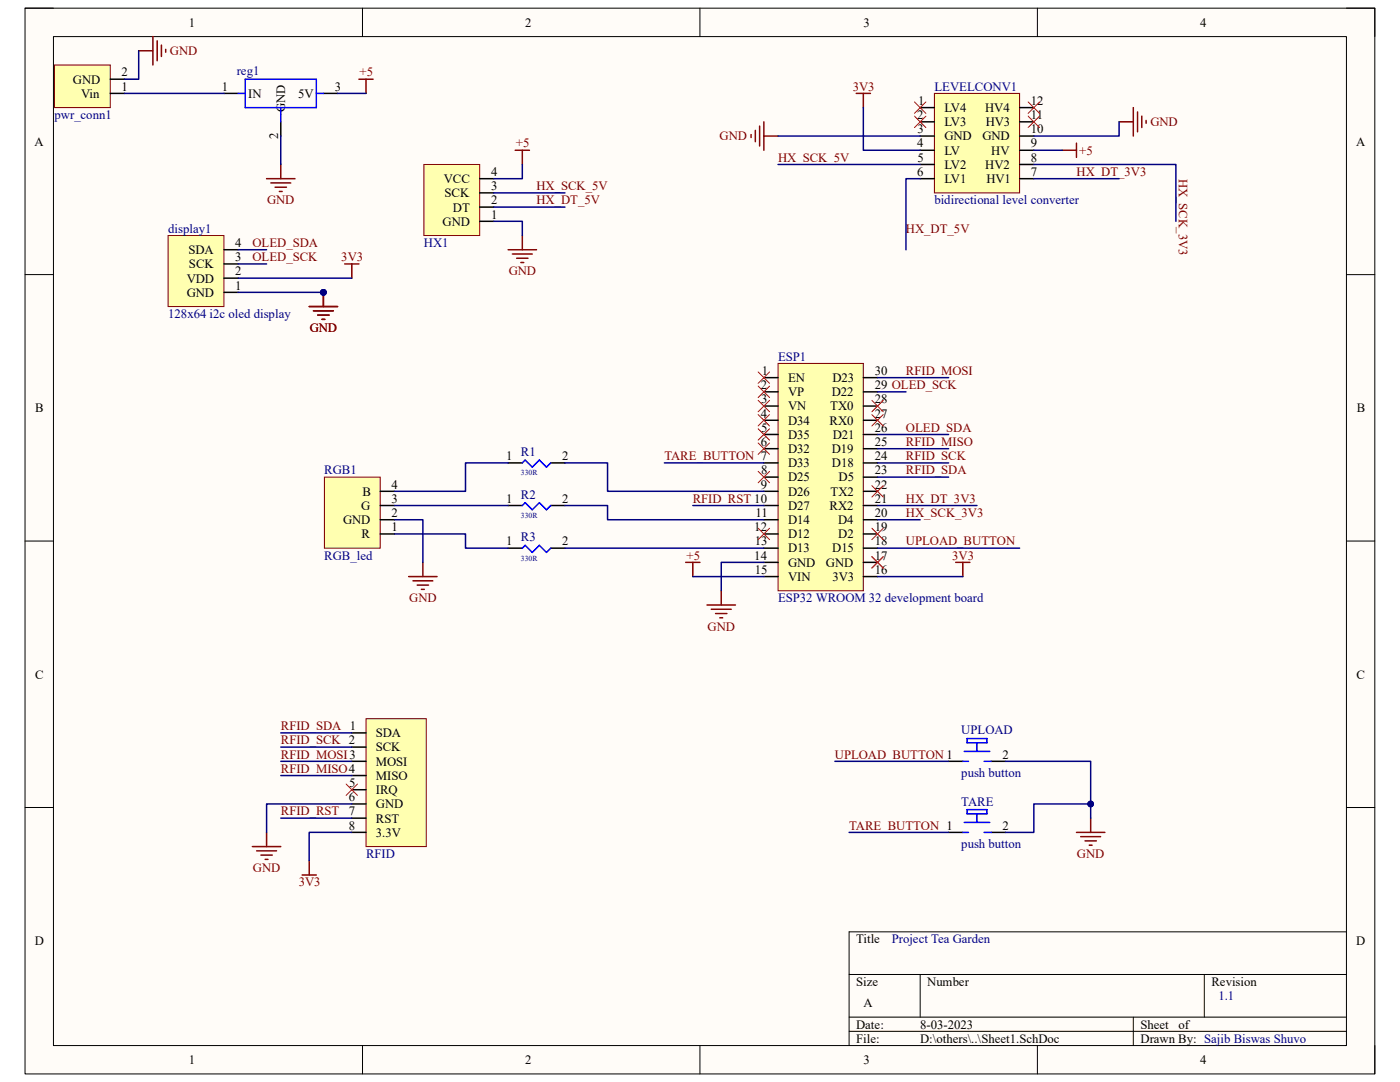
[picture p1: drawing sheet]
<svg xmlns="http://www.w3.org/2000/svg" width="279mm" height="216mm" viewBox="0 0 279 216" stroke-linecap="round" stroke-linejoin="round" font-family="sans-serif">
<path d="M5 1.6h269.4v212.7h-269.4z" fill-rule="evenodd" fill="#fffcf8"/>
<path d="M5 1.6h269.4v212.7h-269.4z" fill="none" stroke="#000" stroke-width=".2"/>
<path d="M10.7 7.3h258v201.3h-258z" fill-rule="evenodd" fill="#fffcf8"/>
<g fill="none" stroke="#000" stroke-width=".2">
<path d="M5 1.6h5.7M10.7 7.3h258v201.3h-258zM72.3 1.6v5.7M139.7 1.6v5.7M207 1.6v5.7M268.7 1.6h5.7v5.7M5 54.8h5.7M268.7 54.8h5.7M5 108h5.7M268.7 108h5.7M5 161.1h5.7M268.7 161.1h5.7"/>
<path d="M169.5 194.4h99.2M183.6 194.4v8.6M240.3 194.4v8.6M268.7 185.9h-99.2v22.7M72.3 208.6v5.7M139.7 208.6v5.7M169.5 203h99.2M169.5 205.8h99.2M207 208.6v5.7M226.2 203v5.6M274.4 208.6v5.7"/>
</g>
<path d="M155.3 72.5h17v45.4h-17z" fill-rule="evenodd" fill="#ffffb0"/>
<path d="M155.3 72.5h17v45.4h-17z" fill="none" stroke="#800000" stroke-width=".2"/>
<g fill="none" stroke="#000" stroke-width=".3">
<path d="M152.4 75.4h2.9M152.4 78.2h2.9M172.3 75.4h2.8M172.3 78.2h2.8M101.4 92.4h2.8M109.9 92.4h2.8M152.4 81h2.9M152.4 83.9h2.9M152.4 86.7h2.9M152.4 89.5h2.9M152.4 92.4h2.9M152.4 95.2h2.9"/>
<path d="M152.4 98h2.9M172.3 81h2.8M172.3 83.9h2.8M172.3 86.7h2.8M172.3 92.4h2.8M172.3 95.2h2.8M172.3 98h2.8M172.3 89.5h2.8M101.4 100.9h2.8M101.4 109.4h2.8M109.9 100.9h2.8M109.9 109.4h2.8"/>
<path d="M152.4 100.9h2.9M152.4 103.7h2.9M152.4 106.5h2.9M152.4 109.4h2.9M152.4 112.2h2.9M152.4 115.1h2.9M172.3 100.9h2.8M172.3 103.7h2.8M172.3 106.5h2.8M172.3 109.4h2.8M172.3 112.2h2.8M172.3 115.1h2.8"/>
</g>
<path d="M174 111.1l2.3 2.2M176.3 111.1l-2.3 2.2" fill="none" stroke="#f00" stroke-width=".2"/>
<path d="M136.8 112.2h2.9M138.3 112.2v2.9M143.9 117.9v2.8M190.7 112.2h2.9M192.2 112.2v2.9M141.1 120.7h5.7M142 121.6h3.9M142.8 122.4h2.3M143.7 123.3h.5" fill="none" stroke="#800000" stroke-width=".3"/>
<path d="M104.2 92.4l.6-.6 1.4 1.4 1.4-1.4 1.5 1.4 .8-.8M104.2 109.4l.6-.6 1.4 1.4 1.4-1.4 1.5 1.4 .8-.8M104.2 100.9l.6-.6 1.4 1.4 1.4-1.4 1.5 1.4 .8-.8" fill="none" stroke="#00f" stroke-width=".3"/>
<path d="M64.7 95.2h11.2v14.2h-11.2z" fill-rule="evenodd" fill="#ffffb0"/>
<path d="M64.7 95.2h11.2v14.2h-11.2z" fill="none" stroke="#800000" stroke-width=".2"/>
<path d="M75.9 98h2.8M75.9 106.5h2.8M75.9 103.7h2.8M75.9 100.9h2.8" fill="none" stroke="#000" stroke-width=".3"/>
<path d="M81.6 115.1h5.6M82.4 115.9h4M83.3 116.8h2.2M84.1 117.6h.6M84.4 112.2v2.9" fill="none" stroke="#800000" stroke-width=".3"/>
<path d="M33.5 47h11.2v14.2h-11.2z" fill-rule="evenodd" fill="#ffffb0"/>
<path d="M33.5 47h11.2v14.2h-11.2z" fill="none" stroke="#800000" stroke-width=".2"/>
<path d="M44.7 58.3h2.8M44.7 55.5h2.8M44.7 52.7h2.8M44.7 49.8h2.8" fill="none" stroke="#000" stroke-width=".3"/>
<path d="M64.5 58.3v2.9M68.8 52.7h2.8M70.2 52.7v2.8M61.7 61.2h5.7M62.6 62h3.9M63.4 62.9h2.3M64.3 63.7h.5" fill="none" stroke="#800000" stroke-width=".3"/>
<circle cx="64.5" cy="58.3" r=".57" fill="#000080"/>
<circle cx="64.5" cy="58.3" r=".57" fill="none" stroke="#000080" stroke-width=".2"/>
<path d="M64.5 58.3v2.9M61.7 61.2h5.7M62.6 62h3.9M63.4 62.9h2.3M64.3 63.7h.5" fill="none" stroke="#800000" stroke-width=".3"/>
<circle cx="64.5" cy="58.3" r=".57" fill="#000080"/>
<circle cx="64.5" cy="58.3" r=".57" fill="none" stroke="#000080" stroke-width=".2"/>
<path d="M44.7 18.6h2.8M64.5 18.6h2.9M56 24.3v2.8" fill="none" stroke="#000" stroke-width=".3"/>
<path d="M47.5 18.6h1.4M48.9 15.8h14.2v5.7h-14.2zM63.1 18.6h1.4M56 21.5v2.8" fill="none" stroke="#00f" stroke-width=".3"/>
<path d="M71.6 15.8h2.9M73 15.8v2.8M53.2 35.7h5.7M54 36.5h4M54.9 37.4h2.3M55.8 38.2h.5M56 32.8v2.9" fill="none" stroke="#800000" stroke-width=".3"/>
<path d="M84.6 32.8h11.1v14.2h-11.1z" fill-rule="evenodd" fill="#ffffb0"/>
<path d="M84.6 32.8h11.1v14.2h-11.1z" fill="none" stroke="#800000" stroke-width=".2"/>
<path d="M95.7 38.5h2.9M95.7 35.7h2.9M95.7 44.2h2.9M95.7 41.3h2.9" fill="none" stroke="#000" stroke-width=".3"/>
<path d="M102.8 30h2.9M104.2 30v2.8M101.4 49.8h5.7M102.3 50.7h3.9M103.1 51.5h2.3M104 52.4h.5M104.2 47v2.8" fill="none" stroke="#800000" stroke-width=".3"/>
<path d="M186.5 18.6h17v19.9h-17z" fill-rule="evenodd" fill="#ffffb0"/>
<path d="M186.5 18.6h17v19.9h-17z" fill="none" stroke="#800000" stroke-width=".2"/>
<path d="M183.6 21.5h2.9M183.6 24.3h2.9M183.6 27.1h2.9M183.6 30h2.9M183.6 32.8h2.9M183.6 35.7h2.9M203.5 21.5h2.8M203.5 24.3h2.8M203.5 27.1h2.8M203.5 30h2.8M203.5 32.8h2.8M203.5 35.7h2.8" fill="none" stroke="#000" stroke-width=".3"/>
<path d="M170.9 18.6h2.8M172.3 18.6v2.9M149.9 26.9v.5M150.7 26v2.3M151.6 25.2v3.9M152.4 24.3v5.7M152.4 27.1h2.9M212 30h2.8M214.8 28.6v2.8" fill="none" stroke="#800000" stroke-width=".3"/>
<path d="M73.1 143.4h12v25.5h-12z" fill-rule="evenodd" fill="#ffffb0"/>
<path d="M73.1 143.4h12v25.5h-12z" fill="none" stroke="#800000" stroke-width=".2"/>
<path d="M70.2 146.2h2.9M70.2 149.1h2.9M70.2 151.9h2.9M70.2 154.7h2.9M70.2 157.6h2.9M189.3 151.9h2.9M197.8 151.9h2.8M70.2 160.4h2.9M70.2 163.3h2.9M70.2 166.1h2.9M189.3 166.1h2.9M197.8 166.1h2.8" fill="none" stroke="#000" stroke-width=".3"/>
<path d="M50.4 168.9h5.6M51.2 169.8h4M52.1 170.6h2.2M52.9 171.5h.6M53.2 166.1v2.8M60.3 174.6h2.8M61.7 171.8v2.8M214.8 166.1h5.7M215.7 166.9h3.9M216.5 167.8h2.3M217.4 168.6h.6M217.7 163.3v2.8" fill="none" stroke="#800000" stroke-width=".3"/>
<path d="M192.2 151.9h1.1M192.4 149.9h5.1M193 147.4h4v.8h-4zM195 148.2v1.7M196.4 151.9h1.4M192.2 166.1h1.1M192.4 164.1h5.1M193 161.6h4v.8h-4zM195 162.4v1.7M196.4 166.1h1.4" fill="none" stroke="#00f" stroke-width=".3"/>
<g fill="none" stroke="#f00" stroke-width=".2">
<path d="M182.5 20.3l2.3 2.3M182.5 23.2l2.3 2.2M184.8 20.3l-2.3 2.3M184.8 23.2l-2.3 2.2M205.2 20.3l2.3 2.3M205.2 23.2l2.3 2.2M207.5 23.2l-2.3 2.2M207.5 20.3l-2.3 2.3M151.3 74.2l2.3 2.3M151.3 77.1l2.3 2.2M151.3 79.9l2.3 2.3M153.6 74.2l-2.3 2.3"/>
<path d="M153.6 77.1l-2.3 2.2M153.6 79.9l-2.3 2.3M174 79.9l2.3 2.3M176.3 79.9l-2.3 2.3M151.3 82.7l2.3 2.3M151.3 85.6l2.3 2.2M151.3 88.4l2.3 2.3M151.3 94.1l2.3 2.2M153.6 82.7l-2.3 2.3M153.6 85.6l-2.3 2.2M153.6 88.4l-2.3 2.3M153.6 94.1l-2.3 2.2"/>
<path d="M174 96.9l2.3 2.3M176.3 96.9l-2.3 2.3M151.3 105.4l2.3 2.3M153.6 105.4l-2.3 2.3M174 105.4l2.3 2.3M174 111.1l2.3 2.2M176.3 105.4l-2.3 2.3M176.3 111.1l-2.3 2.2M69.1 156.4l2.2 2.3M71.3 156.4l-2.2 2.3"/>
</g>
<path d="M10.9 13h11.1v8.5h-11.1z" fill-rule="evenodd" fill="#ffffb0"/>
<path d="M10.9 13h11.1v8.5h-11.1z" fill="none" stroke="#800000" stroke-width=".2"/>
<path d="M22 18.6h2.8M22 15.8h2.8" fill="none" stroke="#000" stroke-width=".3"/>
<path d="M47.5 55.5h22.7M47.5 58.3h17M78.7 103.7h5.7v8.5M138.3 115.1h14.1M152.4 112.2h-8.5v5.7M175.1 115.1h17.1" fill="none" stroke="#000080" stroke-width=".3"/>
<circle cx="64.5" cy="58.3" r=".57" fill="#000080"/>
<circle cx="64.5" cy="58.3" r=".57" fill="none" stroke="#000080" stroke-width=".2"/>
<g fill="none" stroke="#000080" stroke-width=".3">
<path d="M67.4 18.6h5.6M56 27.1v5.7M98.6 38.5h14.1M104.2 32.8v2.9h-5.6M155.3 27.1h28.3M155.3 32.8h28.3M172.3 21.5v8.5h11.3M183.6 35.7h-2.8v14.1M206.3 32.8h28.4v11.4M206.3 30h5.7M206.3 35.7h17M47.5 49.8h5.7"/>
<path d="M47.5 52.7h5.7M98.6 44.2h5.6v2.8M98.6 41.3h14.1M175.1 78.2h5.7M175.1 75.4h14.2M175.1 86.7h14.2M175.1 95.2h14.2M175.1 89.5h14.2M138.3 100.9h14.1M175.1 103.7h8.5M175.1 100.9h19.9M56 154.7h14.2"/>
<path d="M56 151.9h14.2M56 149.1h14.2M56 146.2h14.2M56 163.3h14.2M70.2 166.1h-8.5v5.7M70.2 160.4h-17v5.7M217.7 160.4h-11.4v5.7h-5.7"/>
</g>
<circle cx="217.7" cy="160.4" r=".57" fill="#000080"/>
<circle cx="217.7" cy="160.4" r=".57" fill="none" stroke="#000080" stroke-width=".2"/>
<path d="M101.4 92.4h-8.5v5.6h-14.2M112.7 92.4h8.6v5.6h31.1M132.6 92.4h19.8M78.7 106.5h14.2v2.9h8.5M78.7 100.9h22.7M112.7 100.9h8.6v2.8h31.1M112.7 109.4h39.7M175.1 109.4h28.4M166.6 151.9h22.7M200.6 151.9h17.1v11.4M169.5 166.1h19.8" fill="none" stroke="#000080" stroke-width=".3"/>
<circle cx="217.7" cy="160.4" r=".57" fill="#000080"/>
<circle cx="217.7" cy="160.4" r=".57" fill="none" stroke="#000080" stroke-width=".2"/>
<path d="M24.8 18.6h19.9M27.7 10.1v5.7h-2.9M223.3 24.3v2.8h-17M175.1 92.4h14.2" fill="none" stroke="#000080" stroke-width=".3"/>
<path d="M27.7 10.1h2.8M30.5 7.3v5.7M31.4 8.1v4M32.2 9v2.3M33.1 9.8v.6M223.3 24.3h2.9M226.2 21.5v5.6M227 22.3v4M227.9 23.2v2.2M228.7 24v.6" fill="none" stroke="#800000" stroke-width=".3"/>
<path d="M174 82.7l2.3 2.3M176.3 82.7l-2.3 2.3" fill="none" stroke="#f00" stroke-width=".2"/>
<g font-size="2.5">
<text x="37.7" y="5.3">1</text>
<text x="104.8" y="5.3">2</text>
<text x="172.3" y="5.3">3</text>
<text x="239.5" y="5.3">4</text>
<text x="14.6" y="16.7">GND</text>
<text x="24.3" y="15.2">2</text>
<text x="16.2" y="19.5">Vin</text>
<text x="24.3" y="18.1">1</text>
<text x="44.3" y="18.1">1</text>
<text x="49.5" y="19.5">IN</text>
<text x="56.9" y="22.3" transform="rotate(-90 56.9 22.3)">GND</text>
<text x="59.5" y="19.5">5V</text>
<text x="66.8" y="18.1">3</text>
<text x="183" y="23.7">2</text>
<text x="183.2" y="20.9">1</text>
<text x="188.5" y="22.4">LV4</text>
<text x="196.6" y="22.4">HV4</text>
<text x="205.7" y="23.7">11</text>
<text x="205.7" y="20.9">12</text>
<text x="6.9" y="29.1">A</text>
<text x="55.5" y="27.8" transform="rotate(-90 55.5 27.8)">2</text>
<text x="183" y="29.4">4</text>
<text x="183.1" y="26.6">3</text>
<text x="188.5" y="25.2">LV3</text>
<text x="188.5" y="28">GND</text>
<text x="196" y="28">GND</text>
<text x="196.7" y="25.2">HV3</text>
<text x="205.7" y="29.4">9</text>
<text x="205.7" y="26.6">10</text>
<text x="270.6" y="29.1">A</text>
<text x="98" y="35.1">4</text>
<text x="183" y="35.1">6</text>
<text x="183.1" y="32.3">5</text>
<text x="188.5" y="30.9">LV</text>
<text x="188.5" y="33.7">LV2</text>
<text x="196.6" y="33.7">HV2</text>
<text x="197.8" y="30.9">HV</text>
<text x="205.7" y="35.1">7</text>
<text x="205.7" y="32.3">8</text>
<text x="88.6" y="36.5">VCC</text>
<text x="88.7" y="39.4">SCK</text>
<text x="98" y="40.8">2</text>
<text x="98" y="37.9">3</text>
<text x="188.5" y="36.5">LV1</text>
<text x="196.8" y="36.5">HV1</text>
<text x="88.3" y="45">GND</text>
<text x="90.4" y="42.2">DT</text>
<text x="98" y="43.6">1</text>
<text x="37.6" y="50.7">SDA</text>
<text x="37.7" y="53.6">SCK</text>
<text x="46.9" y="52.1">3</text>
<text x="46.9" y="49.3">4</text>
<text x="37.3" y="59.2">GND</text>
<text x="37.3" y="56.4">VDD</text>
<text x="46.9" y="57.8">1</text>
<text x="46.9" y="54.9">2</text>
<text x="151.8" y="77.6">2</text>
<text x="152.1" y="74.8">1</text>
<text x="157.3" y="76.2">EN</text>
<text x="166.1" y="76.2">D23</text>
<text x="174.6" y="77.6">29 OLED_SCK</text>
<text x="174.6" y="74.8">30</text>
<text x="7" y="82.3">B</text>
<text x="151.8" y="83.3">4</text>
<text x="151.9" y="80.5">3</text>
<text x="157.3" y="79">VP</text>
<text x="157.3" y="81.9">VN</text>
<text x="165.7" y="81.9">TX0</text>
<text x="166" y="79">D22</text>
<text x="174.6" y="83.3">27</text>
<text x="174.6" y="80.5">28</text>
<text x="270.8" y="82.3">B</text>
<text x="151.8" y="89">6</text>
<text x="151.9" y="86.1">5</text>
<text x="157.3" y="84.7">D34</text>
<text x="157.3" y="87.5">D35</text>
<text x="165.6" y="84.7">RX0</text>
<text x="166.2" y="87.5">D21</text>
<text x="174.6" y="89">25</text>
<text x="174.6" y="86.1">26</text>
<text x="101" y="91.8">1</text>
<text x="112.2" y="91.8">2</text>
<text x="151.9" y="94.7">8</text>
<text x="157.3" y="90.4">D32</text>
<text x="157.3" y="93.2">D33</text>
<text x="166" y="90.4">D19</text>
<text x="166" y="93.2">D18</text>
<text x="174.6" y="94.7">23</text>
<text x="174.6" y="91.8">24</text>
<text x="72.1" y="101.7">G</text>
<text x="72.3" y="98.9">B</text>
<text x="78.1" y="100.3">3</text>
<text x="78.1" y="97.5">4</text>
<text x="101" y="100.3">1</text>
<text x="112.2" y="100.3">2</text>
<text x="151.8" y="97.5">9</text>
<text x="157.3" y="96.1">D25</text>
<text x="157.3" y="98.9">D26</text>
<text x="157.3" y="101.7">D27</text>
<text x="165.6" y="101.7">RX2</text>
<text x="165.7" y="98.9">TX2</text>
<text x="167.3" y="96.1">D5</text>
<text x="174.6" y="100.3">21</text>
<text x="174.6" y="97.5">22</text>
<text x="68.5" y="104.6">GND</text>
<text x="72.2" y="107.4">R</text>
<text x="78.1" y="106">1</text>
<text x="78.1" y="103.2">2</text>
<text x="150.5" y="106">12</text>
<text x="150.7" y="103.2">11</text>
<text x="157.3" y="104.6">D14</text>
<text x="157.3" y="107.4">D12</text>
<text x="167.3" y="104.6">D4</text>
<text x="167.3" y="107.4">D2</text>
<text x="174.6" y="106">19</text>
<text x="174.6" y="103.2">20</text>
<text x="101" y="108.8">1</text>
<text x="112.2" y="108.8">2</text>
<text x="150.5" y="111.7">14</text>
<text x="150.7" y="108.8">13</text>
<text x="157.3" y="110.2">D13</text>
<text x="157.3" y="113.1">GND</text>
<text x="164.8" y="113.1">GND</text>
<text x="166.1" y="110.2">D15</text>
<text x="174.6" y="111.7">17</text>
<text x="174.6" y="108.8">18</text>
<text x="150.6" y="114.5">15</text>
<text x="157.3" y="115.9">VIN</text>
<text x="166.1" y="115.9">3V3</text>
<text x="174.6" y="114.5">16</text>
<text x="7" y="135.4">C</text>
<text x="270.7" y="135.4">C</text>
<text x="75" y="147.1">SDA</text>
<text x="75" y="149.9">SCK</text>
<text x="75" y="152.8">MOSI</text>
<text x="75" y="155.6">MISO</text>
<text x="200.1" y="151.4">2</text>
<text x="69.6" y="159.9">6</text>
<text x="69.7" y="157">5</text>
<text x="75" y="158.5">IRQ</text>
<text x="75" y="161.3">GND</text>
<text x="69.6" y="162.7">7</text>
<text x="69.6" y="165.5">8</text>
<text x="75" y="164.1">RST</text>
<text x="75" y="167">3.3V</text>
<text x="200.1" y="165.5">2</text>
<text x="6.9" y="188.6">D</text>
<text x="170.9" y="188.2">Title</text>
<text x="270.7" y="188.6">D</text>
<text x="170.9" y="196.7">Size</text>
<text x="185" y="196.7">Number</text>
<text x="241.8" y="196.7">Revision</text>
<text x="172.3" y="201">A</text>
<text x="170.9" y="205.2">Date:</text>
<text x="170.9" y="208.1">File:</text>
<text x="183.6" y="205.2">8-03-2023</text>
<text x="183.7" y="208.1">D:\others\..\Sheet1.SchDoc</text>
<text x="227.6" y="205.2">Sheet</text>
<text x="227.6" y="208.1">Drawn By: Sajib Biswas Shuvo</text>
<text x="235.2" y="205.2">of</text>
<text x="37.7" y="212.3">1</text>
<text x="104.8" y="212.3">2</text>
<text x="172.3" y="212.3">3</text>
<text x="239.5" y="212.3">4</text>
</g>
<g font-size="2.5" fill="#800000">
<text x="33.9" y="11">GND</text>
<text x="71.8" y="15.2">+5</text>
<text x="170.2" y="18.1">3V3</text>
<text x="103" y="29.4">+5</text>
<text x="143.6" y="28">GND</text>
<text x="229.6" y="25.2">GND</text>
<text x="155.3" y="32.3">HX_SCK_5V</text>
<text x="214.8" y="35.1">HX_DT_3V3</text>
<text x="215.4" y="30.9">+5</text>
<text x="235.2" y="35.6" transform="rotate(90 235.2 35.6)">HX_SCK_3V3</text>
<text x="53.3" y="40.8">GND</text>
<text x="107.1" y="37.9">HX_SCK_5V</text>
<text x="107.1" y="40.8">HX_DT_5V</text>
<text x="180.8" y="46.4">HX_DT_5V</text>
<text x="50.4" y="49.3">OLED_SDA</text>
<text x="50.4" y="52.1">OLED_SCK</text>
<text x="68.1" y="52.1">3V3</text>
<text x="101.5" y="54.9">GND</text>
<text x="61.8" y="66.3">GND</text>
<text x="180.8" y="74.8">RFID_MOSI</text>
<text x="180.8" y="86.1">OLED_SDA</text>
<text x="180.8" y="89">RFID_MISO</text>
<text x="132.6" y="91.8">TARE_BUTTON 7</text>
<text x="180.8" y="94.7">RFID_SDA</text>
<text x="180.8" y="91.8">RFID_SCK</text>
<text x="138.3" y="100.3">RFID_RST 10</text>
<text x="180.8" y="100.3">HX_DT_3V3</text>
<text x="180.8" y="103.2">HX_SCK_3V3</text>
<text x="137" y="111.7">+5</text>
<text x="180.8" y="108.8">UPLOAD_BUTTON</text>
<text x="190" y="111.7">3V3</text>
<text x="81.7" y="120.2">GND</text>
<text x="141.2" y="125.9">GND</text>
<text x="56" y="145.7">RFID_SDA 1</text>
<text x="56" y="148.5">RFID_SCK 2</text>
<text x="56" y="151.4">RFID_MOSI3</text>
<text x="56" y="154.2">RFID_MISO4</text>
<text x="166.6" y="151.4">UPLOAD_BUTTON1</text>
<text x="56" y="162.7">RFID_RST</text>
<text x="169.5" y="165.5">TARE_BUTTON 1</text>
<text x="214.9" y="171.2">GND</text>
<text x="50.5" y="174">GND</text>
<text x="59.6" y="176.9">3V3</text>
</g>
<g font-size="2.5" fill="#000080">
<text x="47.2" y="15">reg1</text>
<text x="10.9" y="23.7">pwr_conn1</text>
<text x="186.5" y="18.1">LEVELCONV1</text>
<text x="186.5" y="40.8">bidirectional level converter</text>
<text x="33.6" y="46.4">display1</text>
<text x="84.6" y="49.3">HX1</text>
<text x="33.6" y="63.5">128x64 i2c oled display</text>
<text x="155.3" y="72">ESP1</text>
<text x="64.7" y="94.7">RGB1</text>
<text x="104" y="91">R1</text>
<text x="104" y="99.5">R2</text>
<text x="104" y="108">R3</text>
<text x="64.7" y="111.7">RGB_led</text>
<text x="155.3" y="120.2">ESP32 WROOM 32 development board</text>
<text x="191.9" y="146.6">UPLOAD</text>
<text x="191.9" y="155.1">push button</text>
<text x="191.9" y="160.7">TARE</text>
<text x="73.1" y="171.2">RFID</text>
<text x="191.9" y="169.2">push button</text>
<text x="178" y="188.2">Project Tea Garden</text>
<text x="243.2" y="199.6">1.1</text>
</g>
<g font-size="1.5" fill="#000080">
<text x="104" y="94.9">330R</text>
<text x="104" y="103.4">330R</text>
<text x="104" y="111.9">330R</text>
</g>
</svg>
